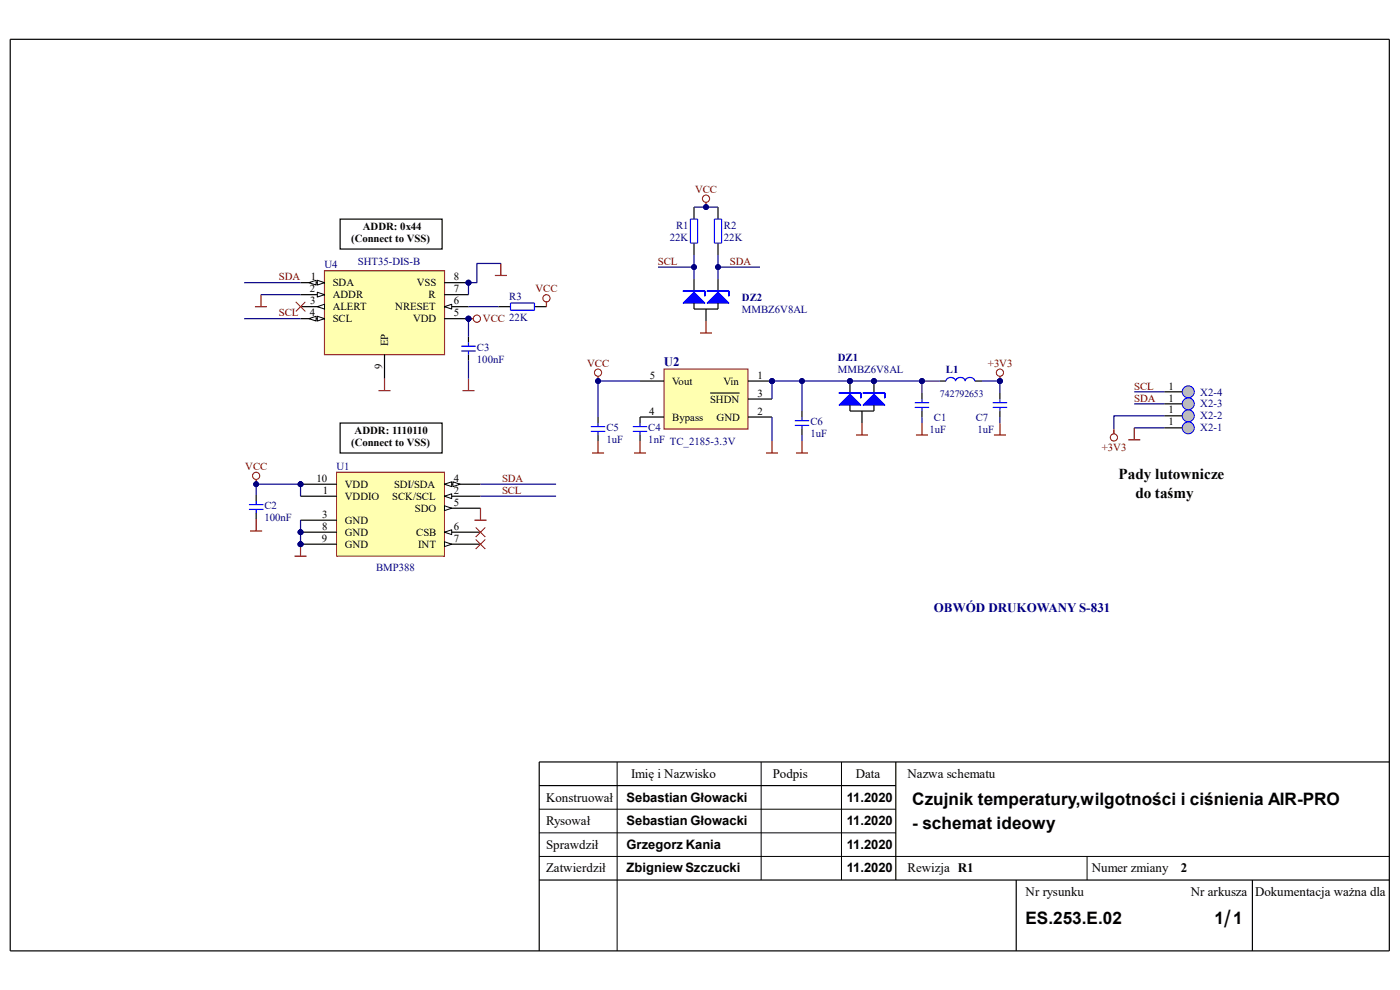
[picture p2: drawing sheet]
<svg xmlns="http://www.w3.org/2000/svg" width="297mm" height="210mm" viewBox="0 0 297 210" stroke-linecap="round" stroke-linejoin="round" font-family="sans-serif">
<path d="M2.2 8.3h292.5v193.4h-292.5zM114.4 166.7h75.6M190 161.6v25.1M294.7 161.6h-180.3v40.1M114.4 186.7h180.3M215.6 186.7v15M265.7 186.7v15" fill="none" stroke="#000" stroke-width=".25"/>
<path d="M114.4 176.7h75.6M114.4 171.7h75.6M130.9 161.6v40.1M161.5 161.6v25.1M178.5 161.6v25.1M114.4 181.7h180.3M230.6 181.7v5" fill="none" stroke="#000" stroke-width=".21"/>
<circle cx="99.4" cy="60" r=".51" fill="#000080"/>
<circle cx="99.4" cy="60" r=".51" fill="none" stroke="#000080" stroke-width=".21"/>
<circle cx="99.4" cy="67.6" r=".51" fill="#000080"/>
<circle cx="99.4" cy="67.6" r=".51" fill="none" stroke="#000080" stroke-width=".21"/>
<path d="M68.8 57.4h25.5v17.8h-25.5z" fill-rule="evenodd" fill="#ffffb0"/>
<path d="M68.8 57.4h25.5v17.8h-25.5z" fill="none" stroke="#800000" stroke-width=".25"/>
<path d="M63.8 60h5" fill="none" stroke="#000" stroke-width=".25"/>
<path d="M67.3 59.5l1.5 .5-1.5 .5z" fill="#f8fcff"/>
<path d="M67.3 59.5l1.5 .5-1.5 .5z" fill="none" stroke="#000" stroke-width=".21"/>
<path d="M65.5 60l1.6-.5v1z" fill="#f8fcff"/>
<path d="M65.5 60l1.6-.5v1z" fill="none" stroke="#000" stroke-width=".21"/>
<path d="M63.8 62.5h5" fill="none" stroke="#000" stroke-width=".25"/>
<path d="M67.3 62l1.5 .5-1.5 .5z" fill="#f8fcff"/>
<path d="M67.3 62l1.5 .5-1.5 .5z" fill="none" stroke="#000" stroke-width=".21"/>
<path d="M63.8 65.1h5" fill="none" stroke="#000" stroke-width=".25"/>
<path d="M67.3 65.1l1.5-.6v1.1z" fill="#f8fcff"/>
<path d="M67.3 65.1l1.5-.6v1.1z" fill="none" stroke="#000" stroke-width=".21"/>
<path d="M63.8 67.6h5" fill="none" stroke="#000" stroke-width=".25"/>
<path d="M67.3 67.1l1.5 .5-1.5 .5z" fill="#f8fcff"/>
<path d="M67.3 67.1l1.5 .5-1.5 .5z" fill="none" stroke="#000" stroke-width=".21"/>
<path d="M65.5 67.6l1.6-.5v1z" fill="#f8fcff"/>
<path d="M65.5 67.6l1.6-.5v1z" fill="none" stroke="#000" stroke-width=".21"/>
<path d="M94.3 60h5.1M81.6 75.2v5.1" fill="none" stroke="#000" stroke-width=".25"/>
<circle cx="99.4" cy="60" r=".51" fill="#000080"/>
<circle cx="99.4" cy="60" r=".51" fill="none" stroke="#000080" stroke-width=".21"/>
<path d="M94.3 62.5h5.1M94.3 65.1h5.1" fill="none" stroke="#000" stroke-width=".25"/>
<path d="M94.3 65.1l1.5-.6v1.1z" fill="#f8fcff"/>
<path d="M94.3 65.1l1.5-.6v1.1z" fill="none" stroke="#000" stroke-width=".21"/>
<path d="M94.3 67.6h5.1" fill="none" stroke="#000" stroke-width=".25"/>
<circle cx="99.4" cy="67.6" r=".51" fill="#000080"/>
<circle cx="99.4" cy="67.6" r=".51" fill="none" stroke="#000080" stroke-width=".21"/>
<path d="M147.2 43.9v2.6M147.2 51.6v2.5M152.3 43.9v2.6M152.3 51.6v2.5M99.4 71.4v1.3M99.4 75.2v1.3" fill="none" stroke="#000" stroke-width=".25"/>
<path d="M146.5 46.5h1.5v5.1h-1.5zM151.6 46.5h1.5v5.1h-1.5zM97.9 74.5h3M97.9 73.5h3M99.4 72.7v.8M99.4 74.5v.7" fill="none" stroke="#00f" stroke-width=".25"/>
<path d="M105 58.4h2.5M106.3 55.9v2.5M149.8 42.9v1M80.3 82.9h2.5M81.6 80.3v2.6M98.1 82.9h2.6M99.4 80.3v2.6" fill="none" stroke="#800000" stroke-width=".25"/>
<circle cx="149.8" cy="42.1" r=".76" fill="none" stroke="#800000" stroke-width=".21"/>
<circle cx="149.8" cy="43.9" r=".51" fill="#000080"/>
<circle cx="149.8" cy="43.9" r=".51" fill="none" stroke="#000080" stroke-width=".21"/>
<path d="M54.1 65.1h2.5M55.4 62.5v2.6M99.4 67.6h1" fill="none" stroke="#800000" stroke-width=".25"/>
<path d="M62.7 64l2.1 2.1M64.8 64l-2.1 2.1" fill="none" stroke="#f00" stroke-width=".21"/>
<circle cx="101.2" cy="67.6" r=".76" fill="none" stroke="#800000" stroke-width=".21"/>
<circle cx="99.4" cy="67.6" r=".51" fill="#000080"/>
<circle cx="99.4" cy="67.6" r=".51" fill="none" stroke="#000080" stroke-width=".21"/>
<path d="M105.8 65.1h2.5M113.4 65.1h2.5" fill="none" stroke="#000" stroke-width=".25"/>
<path d="M108.3 64.3h5.1v1.5h-5.1z" fill="none" stroke="#00f" stroke-width=".25"/>
<g fill="none" stroke="#800000" stroke-width=".21">
<circle cx="115.9" cy="63.3" r=".76"/>
<circle cx="126.9" cy="79.1" r=".76"/>
</g>
<path d="M115.9 64v1.1M126.9 79.8v1M239.4 93.3h2.5M240.6 90.8v2.5" fill="none" stroke="#800000" stroke-width=".25"/>
<circle cx="126.9" cy="80.8" r=".51" fill="#000080"/>
<circle cx="126.9" cy="80.8" r=".51" fill="none" stroke="#000080" stroke-width=".21"/>
<path d="M181.6 92.3h2.5M182.9 89.7v2.6" fill="none" stroke="#800000" stroke-width=".25"/>
<circle cx="163.8" cy="80.8" r=".51" fill="#000080"/>
<circle cx="163.8" cy="80.8" r=".51" fill="none" stroke="#000080" stroke-width=".21"/>
<path d="M140.9 78.3h17.8v12.7h-17.8z" fill-rule="evenodd" fill="#ffffb0"/>
<path d="M140.9 78.3h17.8v12.7h-17.8z" fill="none" stroke="#800000" stroke-width=".21"/>
<path d="M150.7 83.4h6.2M158.7 84.7h5.1M158.7 80.8h5.1" fill="none" stroke="#000" stroke-width=".25"/>
<circle cx="163.8" cy="80.8" r=".51" fill="#000080"/>
<circle cx="163.8" cy="80.8" r=".51" fill="none" stroke="#000080" stroke-width=".21"/>
<path d="M135.8 88.5h5.1M135.8 80.8h5.1M158.7 88.5h5.1" fill="none" stroke="#000" stroke-width=".25"/>
<path d="M125.6 96.1h2.5M126.9 93.6v2.5M134.5 96.1h2.6M135.8 93.6v2.5M162.5 96.1h2.6M163.8 93.6v2.5M168.9 96.1h2.5M170.1 93.6v2.5" fill="none" stroke="#800000" stroke-width=".25"/>
<circle cx="185.4" cy="80.8" r=".51" fill="#000080"/>
<circle cx="185.4" cy="80.8" r=".51" fill="none" stroke="#000080" stroke-width=".21"/>
<circle cx="180.3" cy="80.8" r=".51" fill="#000080"/>
<circle cx="180.3" cy="80.8" r=".51" fill="none" stroke="#000080" stroke-width=".21"/>
<path d="M185.4 80.8v2.6" fill="none" stroke="#000" stroke-width=".25"/>
<circle cx="185.4" cy="80.8" r=".51" fill="#000080"/>
<circle cx="185.4" cy="80.8" r=".51" fill="none" stroke="#000080" stroke-width=".21"/>
<path d="M180.3 80.8v2.6" fill="none" stroke="#000" stroke-width=".25"/>
<circle cx="180.3" cy="80.8" r=".51" fill="#000080"/>
<circle cx="180.3" cy="80.8" r=".51" fill="none" stroke="#000080" stroke-width=".21"/>
<path d="M178 83.4h4.6v1v-1z" fill-rule="evenodd" fill="#00f"/>
<path d="M178 83.4h4.6v1v-1z" fill="none" stroke="#00f" stroke-width=".25"/>
<path d="M178 85.9l2.3-2.3 2.3 2.3z" fill="#00f"/>
<path d="M178 85.9l2.3-2.3 2.3 2.3z" fill="none" stroke="#00f" stroke-width=".25"/>
<path d="M182.9 87.2v2.5" fill="none" stroke="#000" stroke-width=".25"/>
<path d="M183.1 83.4h4.6v1v-1z" fill-rule="evenodd" fill="#00f"/>
<path d="M183.1 83.4h4.6v1v-1z" fill="none" stroke="#00f" stroke-width=".25"/>
<path d="M183.1 85.9l2.3-2.3 2.3 2.3z" fill="#00f"/>
<path d="M183.1 85.9l2.3-2.3 2.3 2.3z" fill="none" stroke="#00f" stroke-width=".25"/>
<path d="M180.3 85.9v1.3h5.1v-1.3" fill="none" stroke="#000" stroke-width=".25"/>
<circle cx="63.8" cy="112.9" r=".51" fill="#000080"/>
<circle cx="63.8" cy="112.9" r=".51" fill="none" stroke="#000080" stroke-width=".21"/>
<circle cx="63.8" cy="115.4" r=".51" fill="#000080"/>
<circle cx="63.8" cy="115.4" r=".51" fill="none" stroke="#000080" stroke-width=".21"/>
<circle cx="63.8" cy="102.7" r=".51" fill="#000080"/>
<circle cx="63.8" cy="102.7" r=".51" fill="none" stroke="#000080" stroke-width=".21"/>
<path d="M71.4 100.2h22.9v17.8h-22.9z" fill-rule="evenodd" fill="#ffffb0"/>
<path d="M71.4 100.2h22.9v17.8h-22.9z" fill="none" stroke="#800000" stroke-width=".21"/>
<path d="M63.8 110.4h7.6M63.8 105.3h7.6M94.3 102.7h7.6" fill="none" stroke="#000" stroke-width=".25"/>
<path d="M94.3 102.7l1.5-.5v1z" fill="#f8fcff"/>
<path d="M94.3 102.7l1.5-.5v1z" fill="none" stroke="#000" stroke-width=".21"/>
<path d="M96.1 102.2l1.5 .5-1.5 .5z" fill="#f8fcff"/>
<path d="M96.1 102.2l1.5 .5-1.5 .5z" fill="none" stroke="#000" stroke-width=".21"/>
<path d="M94.3 107.8h7.6" fill="none" stroke="#000" stroke-width=".25"/>
<path d="M94.3 107.3l1.5 .5-1.5 .5z" fill="#f8fcff"/>
<path d="M94.3 107.3l1.5 .5-1.5 .5z" fill="none" stroke="#000" stroke-width=".21"/>
<path d="M63.8 112.9h7.6" fill="none" stroke="#000" stroke-width=".25"/>
<circle cx="63.8" cy="112.9" r=".51" fill="#000080"/>
<circle cx="63.8" cy="112.9" r=".51" fill="none" stroke="#000080" stroke-width=".21"/>
<path d="M63.8 115.4h7.6" fill="none" stroke="#000" stroke-width=".25"/>
<circle cx="63.8" cy="115.4" r=".51" fill="#000080"/>
<circle cx="63.8" cy="115.4" r=".51" fill="none" stroke="#000080" stroke-width=".21"/>
<path d="M63.8 102.7h7.6" fill="none" stroke="#000" stroke-width=".25"/>
<circle cx="63.8" cy="102.7" r=".51" fill="#000080"/>
<circle cx="63.8" cy="102.7" r=".51" fill="none" stroke="#000080" stroke-width=".21"/>
<path d="M94.3 112.9h7.6" fill="none" stroke="#000" stroke-width=".25"/>
<path d="M94.3 112.9l1.5-.5v1z" fill="#f8fcff"/>
<path d="M94.3 112.9l1.5-.5v1z" fill="none" stroke="#000" stroke-width=".21"/>
<path d="M94.3 105.3h7.6" fill="none" stroke="#000" stroke-width=".25"/>
<path d="M94.3 105.3l1.5-.5v1z" fill="#f8fcff"/>
<path d="M94.3 105.3l1.5-.5v1z" fill="none" stroke="#000" stroke-width=".21"/>
<path d="M94.3 115.4h7.6" fill="none" stroke="#000" stroke-width=".25"/>
<path d="M94.3 114.9l1.5 .5-1.5 .6z" fill="#f8fcff"/>
<path d="M94.3 114.9l1.5 .5-1.5 .6z" fill="none" stroke="#000" stroke-width=".21"/>
<path d="M62.5 118h2.5M63.8 115.4v2.6" fill="none" stroke="#800000" stroke-width=".25"/>
<circle cx="63.8" cy="115.4" r=".51" fill="#000080"/>
<circle cx="63.8" cy="115.4" r=".51" fill="none" stroke="#000080" stroke-width=".21"/>
<path d="M100.7 110.4h2.5M101.9 107.8v2.6" fill="none" stroke="#800000" stroke-width=".25"/>
<path d="M72.2 89.7h21.6v6.4h-21.6z" fill-rule="evenodd" fill="#fff"/>
<path d="M72.2 89.7h21.6v6.4h-21.6z" fill="none" stroke="#000" stroke-width=".25"/>
<path d="M100.9 111.9l2.1 2M100.9 114.4l2.1 2.1M103 111.9l-2.1 2M103 114.4l-2.1 2.1" fill="none" stroke="#f00" stroke-width=".21"/>
<path d="M53.1 112.6h2.5M54.3 101.7v1M54.3 110.1v2.5" fill="none" stroke="#800000" stroke-width=".25"/>
<circle cx="54.3" cy="100.9" r=".76" fill="none" stroke="#800000" stroke-width=".21"/>
<circle cx="54.3" cy="102.7" r=".51" fill="#000080"/>
<circle cx="54.3" cy="102.7" r=".51" fill="none" stroke="#000080" stroke-width=".21"/>
<g fill="none" stroke="#000" stroke-width=".25">
<path d="M126.9 88.5v1.2M126.9 92.3v1.3M135.8 88.5v1.2M135.8 92.3v1.3M170.1 87.2v1.3M170.1 91v1.3M195.6 83.4v1.3M195.6 87.2v1.3M199.4 80.8h1.3M206.8 80.8h1.5M212.1 83.4v1.3M212.1 87.2v1.3"/>
<path d="M54.3 105v1.3M54.3 108.8v1.3"/>
</g>
<g fill="none" stroke="#00f" stroke-width=".25">
<path d="M125.3 91.5h3.1M125.3 90.5h3.1M126.9 89.7v.8M126.9 91.5v.8M134.3 91.5h3M134.3 90.5h3M135.8 89.7v.8M135.8 91.5v.8M168.6 90.2h3.1M168.6 89.2h3.1M170.1 88.5v.7M170.1 90.2v.8"/>
<path d="M194.1 86.4h3M194.1 85.4h3M195.6 84.7v.7M195.6 86.4v.8M202.7 80.8a1.05 1.05 0 0 0-1-.7 1.05 1.05 0 0 0-1 .8M204.8 80.8a1.05 1.05 0 0 0-1.1-.7 1.05 1.05 0 0 0-1 .8M206.8 80.8a1.05 1.05 0 0 0-1-.7 1.05 1.05 0 0 0-1 .8M210.6 86.4h3.1M210.6 85.4h3.1M212.1 84.7v.7M212.1 86.4v.8M52.8 108.1h3.1"/>
<path d="M52.8 107h3.1M54.3 106.3v.7M54.3 108.1v.7"/>
</g>
<path d="M212.1 79.8v1M194.3 92.3h2.6M195.6 89.7v2.6M210.9 92.3h2.5M212.1 89.7v2.6" fill="none" stroke="#800000" stroke-width=".25"/>
<circle cx="212.1" cy="79.1" r=".76" fill="none" stroke="#800000" stroke-width=".21"/>
<circle cx="212.1" cy="80.8" r=".51" fill="#000080"/>
<circle cx="212.1" cy="80.8" r=".51" fill="none" stroke="#000080" stroke-width=".21"/>
<circle cx="236.3" cy="92.8" r=".76" fill="none" stroke="#800000" stroke-width=".21"/>
<path d="M236.3 91v1" fill="none" stroke="#800000" stroke-width=".25"/>
<circle cx="252.1" cy="90.8" r="1.27" fill="#c0c0c0"/>
<circle cx="252.1" cy="90.8" r="1.27" fill="none" stroke="#00f" stroke-width=".21"/>
<path d="M247 90.8h3.8" fill="none" stroke="#000" stroke-width=".25"/>
<circle cx="252.1" cy="88.2" r="1.27" fill="#c0c0c0"/>
<circle cx="252.1" cy="88.2" r="1.27" fill="none" stroke="#00f" stroke-width=".21"/>
<path d="M247 88.2h3.8" fill="none" stroke="#000" stroke-width=".25"/>
<circle cx="252.1" cy="85.7" r="1.27" fill="#c0c0c0"/>
<circle cx="252.1" cy="85.7" r="1.27" fill="none" stroke="#00f" stroke-width=".21"/>
<path d="M247 85.7h3.8" fill="none" stroke="#000" stroke-width=".25"/>
<circle cx="252.1" cy="83.1" r="1.27" fill="#c0c0c0"/>
<circle cx="252.1" cy="83.1" r="1.27" fill="none" stroke="#00f" stroke-width=".21"/>
<path d="M247 83.1h3.8" fill="none" stroke="#000" stroke-width=".25"/>
<path d="M240.6 83.1h6.4" fill="none" stroke="#000080" stroke-width=".25"/>
<path d="M54.3 105v-2.3h9.5v2.6" fill="none" stroke="#0c0087" stroke-width=".25"/>
<circle cx="63.8" cy="102.7" r=".51" fill="#000080"/>
<circle cx="63.8" cy="102.7" r=".51" fill="none" stroke="#000080" stroke-width=".21"/>
<circle cx="54.3" cy="102.7" r=".51" fill="#000080"/>
<circle cx="54.3" cy="102.7" r=".51" fill="none" stroke="#000080" stroke-width=".21"/>
<path d="M106.3 55.9h-5.1v4.1h-1.8v2.5M55.4 62.5h8.4M99.4 65.1h6.4" fill="none" stroke="#0c0087" stroke-width=".25"/>
<circle cx="99.4" cy="60" r=".51" fill="#000080"/>
<circle cx="99.4" cy="60" r=".51" fill="none" stroke="#000080" stroke-width=".21"/>
<path d="M135.8 80.8h-8.9v7.7M101.9 105.3h16.1M101.9 102.7h16.1" fill="none" stroke="#0c0087" stroke-width=".25"/>
<circle cx="126.9" cy="80.8" r=".51" fill="#000080"/>
<circle cx="126.9" cy="80.8" r=".51" fill="none" stroke="#000080" stroke-width=".21"/>
<path d="M163.8 84.7v-3.9h6.3v6.4" fill="none" stroke="#0c0087" stroke-width=".25"/>
<circle cx="163.8" cy="80.8" r=".51" fill="#000080"/>
<circle cx="163.8" cy="80.8" r=".51" fill="none" stroke="#000080" stroke-width=".21"/>
<circle cx="170.1" cy="80.8" r=".51" fill="#000080"/>
<circle cx="170.1" cy="80.8" r=".51" fill="none" stroke="#000080" stroke-width=".21"/>
<path d="M170.1 80.8h25.5" fill="none" stroke="#0c0087" stroke-width=".25"/>
<circle cx="170.1" cy="80.8" r=".51" fill="#000080"/>
<circle cx="170.1" cy="80.8" r=".51" fill="none" stroke="#000080" stroke-width=".21"/>
<circle cx="180.3" cy="80.8" r=".51" fill="#000080"/>
<circle cx="180.3" cy="80.8" r=".51" fill="none" stroke="#000080" stroke-width=".21"/>
<circle cx="185.4" cy="80.8" r=".51" fill="#000080"/>
<circle cx="185.4" cy="80.8" r=".51" fill="none" stroke="#000080" stroke-width=".21"/>
<circle cx="195.6" cy="80.8" r=".51" fill="#000080"/>
<circle cx="195.6" cy="80.8" r=".51" fill="none" stroke="#000080" stroke-width=".21"/>
<path d="M195.6 80.8h3.8" fill="none" stroke="#11037f" stroke-width=".25"/>
<circle cx="195.6" cy="80.8" r=".51" fill="#000080"/>
<circle cx="195.6" cy="80.8" r=".51" fill="none" stroke="#000080" stroke-width=".21"/>
<path d="M208.3 80.8h3.8" fill="none" stroke="#0c0087" stroke-width=".25"/>
<circle cx="212.1" cy="80.8" r=".51" fill="#000080"/>
<circle cx="212.1" cy="80.8" r=".51" fill="none" stroke="#000080" stroke-width=".21"/>
<path d="M240.6 90.8h6.4M240.6 85.7h6.4M247 88.2h-10.7v2.8" fill="none" stroke="#000080" stroke-width=".25"/>
<path d="M63.8 110.4v5" fill="none" stroke="#0c0087" stroke-width=".25"/>
<circle cx="63.8" cy="112.9" r=".51" fill="#000080"/>
<circle cx="63.8" cy="112.9" r=".51" fill="none" stroke="#000080" stroke-width=".21"/>
<circle cx="63.8" cy="115.4" r=".51" fill="#000080"/>
<circle cx="63.8" cy="115.4" r=".51" fill="none" stroke="#000080" stroke-width=".21"/>
<path d="M99.4 67.6v3.8M99.4 76.5v3.8" fill="none" stroke="#0c0087" stroke-width=".25"/>
<circle cx="99.4" cy="67.6" r=".51" fill="#000080"/>
<circle cx="99.4" cy="67.6" r=".51" fill="none" stroke="#000080" stroke-width=".21"/>
<path d="M163.8 88.5v5.1M170.1 92.3v1.3M195.6 88.5v1.2" fill="none" stroke="#0c0087" stroke-width=".25"/>
<path d="M195.6 80.8v2.6" fill="none" stroke="#11037f" stroke-width=".25"/>
<circle cx="195.6" cy="80.8" r=".51" fill="#000080"/>
<circle cx="195.6" cy="80.8" r=".51" fill="none" stroke="#000080" stroke-width=".21"/>
<path d="M212.1 80.8v2.6M212.1 88.5v1.2" fill="none" stroke="#0c0087" stroke-width=".25"/>
<circle cx="212.1" cy="80.8" r=".51" fill="#000080"/>
<circle cx="212.1" cy="80.8" r=".51" fill="none" stroke="#000080" stroke-width=".21"/>
<path d="M51.8 60h12M152.3 54.1v5.1M51.8 67.6h12" fill="none" stroke="#0c0087" stroke-width=".25"/>
<circle cx="152.3" cy="56.7" r=".51" fill="#000080"/>
<circle cx="152.3" cy="56.7" r=".51" fill="none" stroke="#000080" stroke-width=".21"/>
<path d="M147.2 54.1v5.1" fill="none" stroke="#0c0087" stroke-width=".25"/>
<circle cx="147.2" cy="56.7" r=".51" fill="#000080"/>
<circle cx="147.2" cy="56.7" r=".51" fill="none" stroke="#000080" stroke-width=".21"/>
<path d="M152.3 56.7h8.9" fill="none" stroke="#0c0087" stroke-width=".25"/>
<circle cx="152.3" cy="56.7" r=".51" fill="#000080"/>
<circle cx="152.3" cy="56.7" r=".51" fill="none" stroke="#000080" stroke-width=".21"/>
<path d="M139.6 56.7h7.6" fill="none" stroke="#0c0087" stroke-width=".25"/>
<circle cx="147.2" cy="56.7" r=".51" fill="#000080"/>
<circle cx="147.2" cy="56.7" r=".51" fill="none" stroke="#000080" stroke-width=".21"/>
<path d="M147.2 59.2v2.5M152.3 59.2v2.5" fill="none" stroke="#000" stroke-width=".25"/>
<path d="M144.9 61.7h4.6v1.1v-1.1z" fill-rule="evenodd" fill="#00f"/>
<path d="M144.9 61.7h4.6v1.1v-1.1z" fill="none" stroke="#00f" stroke-width=".25"/>
<path d="M144.9 64.3l2.3-2.3 2.3 2.3z" fill="#00f"/>
<path d="M144.9 64.3l2.3-2.3 2.3 2.3z" fill="none" stroke="#00f" stroke-width=".25"/>
<path d="M149.8 65.6v2.5" fill="none" stroke="#000" stroke-width=".25"/>
<path d="M150 61.7h4.6v1.1v-1.1z" fill-rule="evenodd" fill="#00f"/>
<path d="M150 61.7h4.6v1.1v-1.1z" fill="none" stroke="#00f" stroke-width=".25"/>
<path d="M150 64.3l2.3-2.3 2.3 2.3z" fill="#00f"/>
<path d="M150 64.3l2.3-2.3 2.3 2.3z" fill="none" stroke="#00f" stroke-width=".25"/>
<path d="M147.2 64.3v1.3h5.1v-1.3" fill="none" stroke="#000" stroke-width=".25"/>
<path d="M148.5 70.7h2.6M149.8 68.1v2.6" fill="none" stroke="#800000" stroke-width=".25"/>
<path d="M147.2 43.9h5.1" fill="none" stroke="#0c0087" stroke-width=".25"/>
<circle cx="149.8" cy="43.9" r=".51" fill="#000080"/>
<circle cx="149.8" cy="43.9" r=".51" fill="none" stroke="#000080" stroke-width=".21"/>
<path d="M72.2 46.5h21.6v6.3h-21.6z" fill-rule="evenodd" fill="#fff"/>
<path d="M72.2 46.5h21.6v6.3h-21.6z" fill="none" stroke="#000" stroke-width=".25"/>
<text font-size="5" x="259.7" y="196.6">/</text>
<g font-size="3.6">
<text x="193.5" y="170.9">Czujnik temperatury,wilgotności i ciśnienia AIR-PRO</text>
<text x="193.5" y="175.9">- schemat ideowy</text>
<text x="217.6" y="195.9">ES.253.E.02</text>
<text x="257.6" y="195.9">1 1</text>
</g>
<g font-size="3.2">
<text x="237.3" y="101.5">Pady lutownicze</text>
<text x="240.9" y="105.6">do taśmy</text>
</g>
<g font-size="2.8" fill="#000080">
<text x="140.8" y="77.7">U2</text>
<text x="198.1" y="129.8">OBWÓD DRUKOWANY S-831</text>
</g>
<g font-size="2.8">
<text x="133.9" y="165.1">Imię i Nazwisko</text>
<text x="163.9" y="165.1">Podpis</text>
<text x="181.5" y="165.1">Data</text>
<text x="192.5" y="165.1">Nazwa schematu</text>
<text x="115.9" y="170.1">Konstruował</text>
<text x="132.9" y="170.1">Sebastian Głowacki</text>
<text x="179.7" y="170.1">11.2020</text>
<text x="115.9" y="175">Rysował</text>
<text x="132.9" y="175.1">Sebastian Głowacki</text>
<text x="179.7" y="175.1">11.2020</text>
<text x="115.9" y="180.1">Sprawdził</text>
<text x="115.9" y="185.1">Zatwierdził</text>
<text x="132.9" y="180.1">Grzegorz Kania</text>
<text x="132.9" y="185.1">Zbigniew Szczucki</text>
<text x="179.7" y="180.1">11.2020</text>
<text x="179.7" y="185.1">11.2020</text>
<text x="192.5" y="185.1">Rewizja R1</text>
<text x="231.6" y="185.1">Numer zmiany</text>
<text x="250.5" y="185.1">2</text>
<text x="217.6" y="190.1">Nr rysunku</text>
<text x="252.6" y="190.1">Nr arkusza Dokumentacja ważna dla</text>
</g>
<g font-size="2.3" fill="#800000">
<text x="147.4" y="40.9">VCC</text>
<text x="59.2" y="59.4">SDA</text>
<text x="139.6" y="56.1">SCL</text>
<text x="154.9" y="56.1">SDA</text>
<text x="113.6" y="62">VCC</text>
<text x="59.2" y="67.1">SCL</text>
<text x="102.4" y="68.4">VCC 22K</text>
<text x="124.5" y="77.8">VCC</text>
<text x="209.6" y="77.8">+3V3</text>
<text x="240.6" y="82.6">SCL</text>
<text x="240.6" y="85.2">SDA</text>
<text x="233.8" y="95.6">+3V3</text>
<text x="52" y="99.7">VCC</text>
<text x="106.5" y="102.2">SDA</text>
<text x="106.5" y="104.8">SCL</text>
</g>
<g font-size="2.3">
<text x="74.5" y="51.3">(Connect to VSS)</text>
<text x="77" y="48.8">ADDR: 0x44</text>
<text x="65.9" y="59.4">1</text>
<text x="96.3" y="59.4">8</text>
<text x="65.7" y="62">2</text>
<text x="65.8" y="64.6">3</text>
<text x="70.6" y="60.7">SDA</text>
<text x="70.6" y="63.3">ADDR</text>
<text x="70.6" y="65.8">ALERT</text>
<text x="83.9" y="65.8">NRESET</text>
<text x="88.4" y="60.7">VSS</text>
<text x="90.9" y="63.3">R</text>
<text x="96.3" y="62">7</text>
<text x="96.3" y="64.6">6</text>
<text x="65.7" y="67.1">4</text>
<text x="70.6" y="68.4">SCL</text>
<text x="87.6" y="68.4">VDD</text>
<text x="96.3" y="67.1">5</text>
<text x="82.3" y="73.4" transform="rotate(-90 82.3 73.4)">EP</text>
<text x="81.1" y="78.3" transform="rotate(-90 81.1 78.3)">9</text>
<text x="137.8" y="80.3">5</text>
<text x="142.6" y="81.6">Vout</text>
<text x="153.5" y="81.6">Vin</text>
<text x="160.7" y="80.3">1</text>
<text x="247.9" y="82.6">1</text>
<text x="137.8" y="88">4</text>
<text x="142.6" y="89.2">Bypass</text>
<text x="150.7" y="85.4">SHDN</text>
<text x="152" y="89.2">GND</text>
<text x="160.7" y="84.2">3</text>
<text x="160.7" y="88">2</text>
<text x="247.9" y="87.7">1</text>
<text x="247.9" y="85.2">1</text>
<text x="74.5" y="94.6">(Connect to VSS)</text>
<text x="75.2" y="92">ADDR: 1110110</text>
<text x="247.9" y="90.3">1</text>
<text x="67.1" y="102.2">10</text>
<text x="68.5" y="104.8">1</text>
<text x="73.2" y="106">VDDIO</text>
<text x="73.2" y="103.5">VDD</text>
<text x="83.2" y="106">SCK/SCL</text>
<text x="83.6" y="103.5">SDI/SDA</text>
<text x="96.3" y="102.2">4</text>
<text x="96.3" y="107.3">5</text>
<text x="96.3" y="104.8">2</text>
<text x="68.3" y="112.4">8</text>
<text x="68.4" y="109.9">3</text>
<text x="73.2" y="111.1">GND</text>
<text x="73.2" y="113.7">GND</text>
<text x="88" y="108.6">SDO</text>
<text x="88.3" y="113.7">CSB</text>
<text x="96.3" y="112.4">6</text>
<text x="68.3" y="114.9">9</text>
<text x="73.2" y="116.2">GND</text>
<text x="88.7" y="116.2">INT</text>
<text x="96.3" y="114.9">7</text>
</g>
<g font-size="2.3" fill="#000080">
<text x="142.1" y="51.1">22K</text>
<text x="143.4" y="48.5">R1</text>
<text x="153.6" y="48.5">R2</text>
<text x="153.6" y="51.1">22K</text>
<text x="68.8" y="56.9">U4</text>
<text x="75.9" y="56.1">SHT35-DIS-B</text>
<text x="108" y="63.5">R3</text>
<text x="157.4" y="63.8">DZ2</text>
<text x="157.4" y="66.3">MMBZ6V8AL</text>
<text x="101.2" y="74.5">C3</text>
<text x="101.2" y="77">100nF</text>
<text x="177.8" y="76.5">DZ1</text>
<text x="177.8" y="79">MMBZ6V8AL</text>
<text x="200.7" y="79">L1</text>
<text x="254.6" y="83.9">X2-4</text>
<text x="198.1" y="89.2">C1</text>
<text x="207" y="89.2">C7</text>
<text x="254.6" y="89">X2-2</text>
<text x="254.6" y="86.4">X2-3</text>
<text x="128.7" y="91.5">C5</text>
<text x="128.7" y="94.1">1uF</text>
<text x="137.5" y="91.5">C4</text>
<text x="137.5" y="94.1">1nF TC_2185-3.3V</text>
<text x="171.9" y="90.3">C6</text>
<text x="171.9" y="92.8">1uF</text>
<text x="197.2" y="91.8">1uF</text>
<text x="207.3" y="91.8">1uF</text>
<text x="254.6" y="91.5">X2-1</text>
<text x="71.4" y="99.7">U1</text>
<text x="56.1" y="108.1">C2</text>
<text x="56.1" y="110.6">100nF</text>
<text x="79.8" y="121">BMP388</text>
</g>
<text font-size="2.1" fill="#000080" x="199.4" y="84.2">742792653</text>
</svg>
